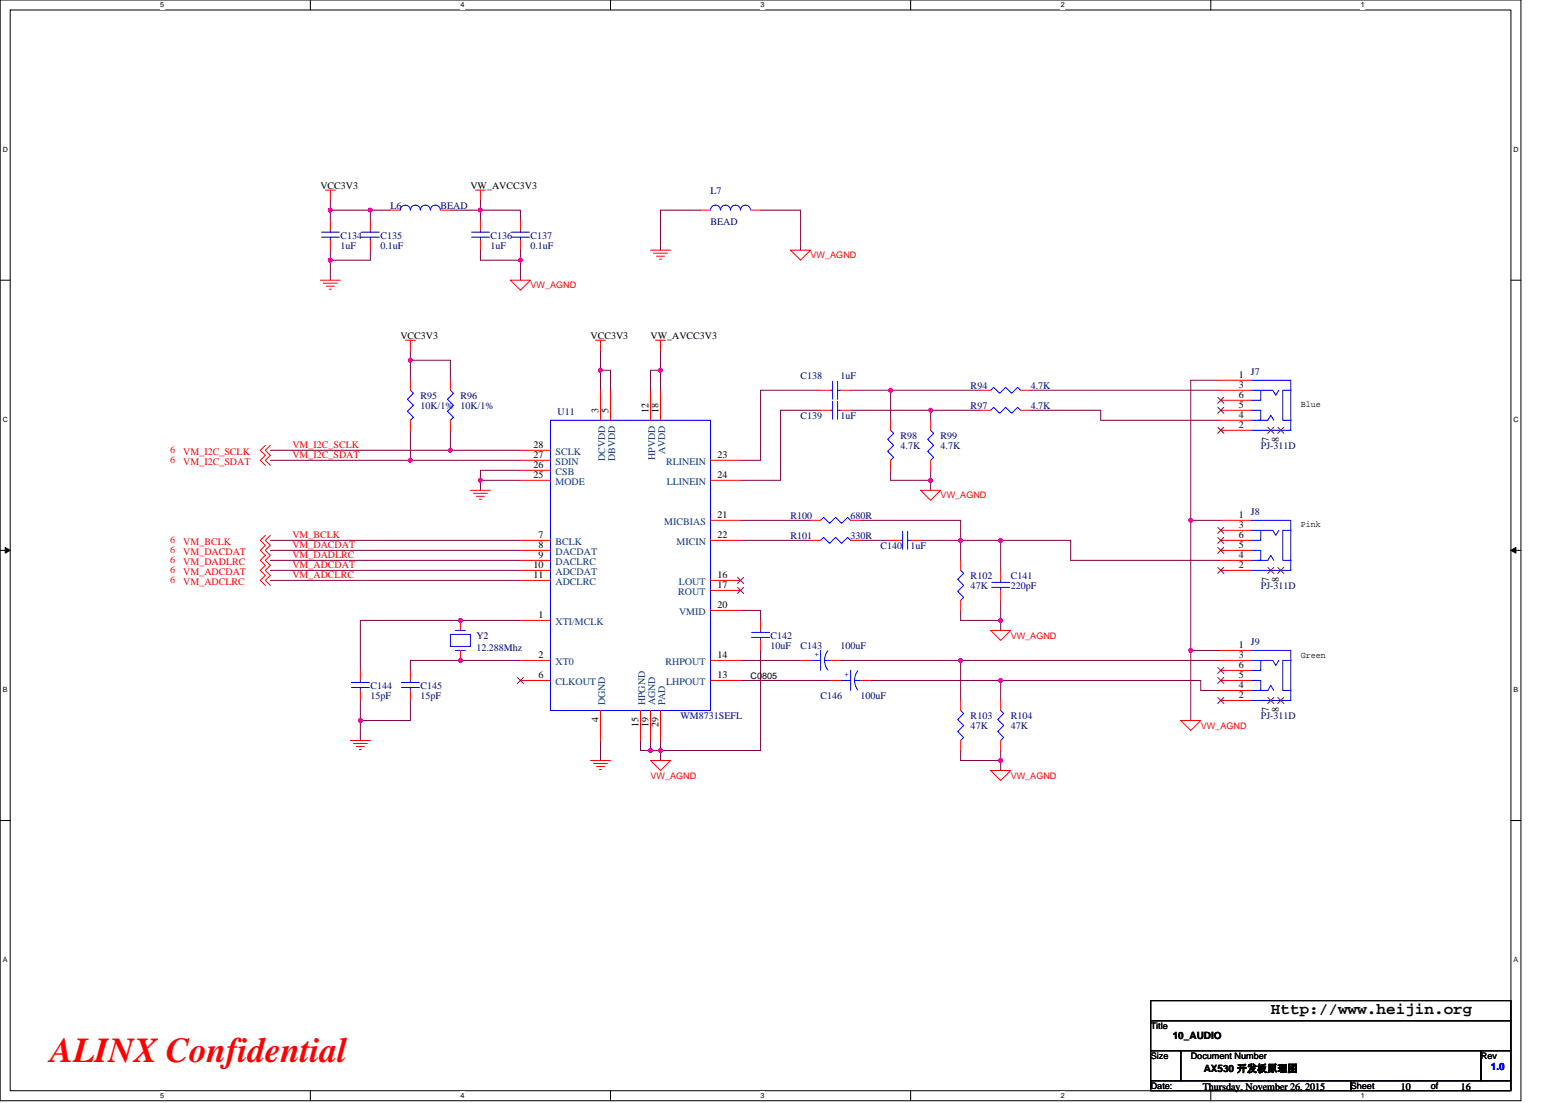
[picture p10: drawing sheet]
<svg xmlns="http://www.w3.org/2000/svg" width="297mm" height="210mm" viewBox="0 0 297 210" stroke-linecap="round" stroke-linejoin="round" font-family="sans-serif">
<path d="M0 0h289.6v209.5h-289.6zM1.9 1.9h285.8v205.7h-285.8z" fill="none" stroke="#000" stroke-width=".19"/>
<g fill="#fff">
<path d="M30.5 .2h.8v1.5h-.8z"/>
<path d="M30.5 207.8h.8v1.6h-.8z"/>
</g>
<path d="M59.1 0v1.9M59.1 207.6v1.9" fill="none" stroke="#000" stroke-width=".19"/>
<g fill="#fff">
<path d="M87.7 .2h.7v1.5h-.7z"/>
<path d="M87.7 207.8h.7v1.6h-.7z"/>
</g>
<path d="M116.2 0v1.9M116.2 207.6v1.9" fill="none" stroke="#000" stroke-width=".19"/>
<g fill="#fff">
<path d="M144.8 .2h.8v1.5h-.8z"/>
<path d="M144.8 207.8h.8v1.6h-.8z"/>
</g>
<path d="M173.4 0v1.9M173.4 207.6v1.9" fill="none" stroke="#000" stroke-width=".19"/>
<g fill="#fff">
<path d="M202 .2h.7v1.5h-.7z"/>
<path d="M202 207.8h.7v1.6h-.7z"/>
</g>
<path d="M230.5 0v1.9M230.5 207.6v1.9" fill="none" stroke="#000" stroke-width=".19"/>
<g fill="#fff">
<path d="M259.1 .2h.8v1.5h-.8z"/>
<path d="M259.1 207.8h.8v1.6h-.8z"/>
<path d="M.5 27.6h1v1.5h-1z"/>
<path d="M288.2 27.6h1v1.5h-1z"/>
<path d="M.5 79.1h1v1.5h-1z"/>
<path d="M288.2 79.1h1v1.5h-1z"/>
</g>
<path d="M0 53.3h1.9M287.7 53.3h1.9" fill="none" stroke="#000" stroke-width=".19"/>
<g fill="#fff">
<path d="M.5 130.5h.9v1.5h-.9z"/>
<path d="M288.2 130.5h.9v1.5h-.9z"/>
</g>
<path d="M0 104.8h1.9M287.7 104.8h1.9" fill="none" stroke="#000" stroke-width=".19"/>
<path d="M1 104.2l.9 .6-.9 .5zM287.7 104.8l.9-.6v1.1z" fill="#000" stroke="#000" stroke-width=".19"/>
<g fill="#fff">
<path d="M.5 181.9h.9v1.6h-.9z"/>
<path d="M288.2 181.9h.9v1.6h-.9z"/>
</g>
<path d="M0 156.2h1.9M287.7 156.2h1.9M219.1 190.5h68.6v3.8h-68.6zM219.1 194.3h68.6v5.7h-68.6zM219.1 200h5.7v5.7h-5.7zM219.1 205.7h38.1v1.9h-38.1zM224.8 200h57.2v5.7h-57.2zM257.2 205.7h30.5v1.9h-30.5zM282 200h5.7v5.7h-5.7z" fill="none" stroke="#000" stroke-width=".19"/>
<g fill="none" stroke="#800040" stroke-width=".19">
<path d="M62.9 38.1v1.9M91.5 38.1v1.9M62.9 40h7.6v1.9M62.9 47.6v1.9M62.9 40v1.9M62.9 49.5v3.8M70.5 40h3.8M70.5 47.6v1.9h-7.6M85.8 40h5.7M91.5 40v1.9M91.5 47.6v1.9h7.6M91.5 40h7.6v1.9"/>
<path d="M99.1 49.5v3.8M99.1 47.6v1.9M133.4 40h-7.6v7.6M144.8 40h7.6v7.6M78.1 68.6h7.7v3.8M78.1 68.6v3.8M78.1 66.7v1.9M114.3 70.5h1.9v3.8M114.3 66.7v3.8M114.3 70.5v3.8M125.8 66.7v3.8M125.8 70.5v3.8"/>
<path d="M125.8 70.5h-1.9v3.8M156.2 74.3h-11.4v13.3h-3.8M156.2 78.1h-7.6v13.3h-7.6M162 78.1h15.2M162 74.3h7.6M169.6 74.3h17.1M169.6 74.3v5.7M186.7 78.1h-9.5v1.9M196.3 78.1h13.3v1.9h22.8M196.3 74.3h36.1M232.4 72.4h-5.7v26.7M51.5 87.6h26.6"/>
<path d="M51.5 85.7h34.3M78.1 81.9v5.7M78.1 87.6h21M85.8 85.7h13.3M85.8 81.9v3.8M91.5 91.4v1.9M91.5 91.4h7.6M99.1 89.5h-7.6v1.9M141 99.1h13.3M163.9 99.1h19v3.8h7.6M169.6 89.5v1.9h7.6M177.2 89.5v1.9"/>
<path d="M177.2 91.4v1.9M226.7 99.1v24.7M226.7 99.1h5.7M51.5 104.8h47.6M51.5 102.9h47.6M51.5 110.5h47.6M51.5 108.6h47.6M51.5 106.7h47.6M99.1 118.1h-30.5v9.5M141 116.2h3.8v1.9M141 102.9h13.3M163.9 102.9h5.7"/>
<path d="M175.3 102.9h7.6v3.8M182.9 116.2v1.9h7.6M190.5 102.9v5.7M190.5 114.3v3.8M190.5 118.1v1.9M190.5 102.9h13.4v3.8h28.5M68.6 137.2v3.8M68.6 133.3v3.9h9.5v-3.9M99.1 125.7h-21v1.9M141 125.7h11.4M141 129.5h17.2M144.8 123.8v19.1h-19"/>
<path d="M160.1 125.7h22.8M165.8 129.5h24.7M182.9 125.7h49.5M182.9 125.7v7.6M190.5 129.5h38.1v1.9h3.8M190.5 129.5v3.8M226.7 123.8h5.7M226.7 123.8v13.4M114.3 141v3.8M122 141v1.9h1.9M123.9 142.9h1.9M123.9 141v1.9"/>
<path d="M125.8 141v1.9M125.8 142.9v1.9M182.9 142.9v1.9h7.6M190.5 142.9v1.9M190.5 144.8v1.9"/>
</g>
<g fill="#f0f" stroke="#f0f" stroke-width=".19">
<circle cx="182.9" cy="102.9" r=".38"/>
<circle cx="226.7" cy="123.8" r=".38"/>
<circle cx="226.7" cy="99" r=".38"/>
<circle cx="70.5" cy="40" r=".38"/>
<circle cx="62.9" cy="40" r=".38"/>
<circle cx="114.3" cy="70.5" r=".38"/>
<circle cx="190.5" cy="118.1" r=".38"/>
<circle cx="91.5" cy="40" r=".38"/>
<circle cx="125.8" cy="70.5" r=".38"/>
<circle cx="85.7" cy="85.7" r=".38"/>
<circle cx="78.1" cy="87.6" r=".38"/>
<circle cx="78.1" cy="68.6" r=".38"/>
<circle cx="87.7" cy="118.1" r=".38"/>
<circle cx="123.8" cy="142.9" r=".38"/>
<circle cx="87.7" cy="125.7" r=".38"/>
<circle cx="68.6" cy="137.1" r=".38"/>
<circle cx="62.9" cy="49.5" r=".38"/>
<circle cx="125.8" cy="142.9" r=".38"/>
<circle cx="182.9" cy="125.7" r=".38"/>
<circle cx="91.5" cy="91.4" r=".38"/>
<circle cx="190.5" cy="102.9" r=".38"/>
<circle cx="190.5" cy="129.5" r=".38"/>
<circle cx="169.6" cy="74.3" r=".38"/>
<circle cx="177.2" cy="78.1" r=".38"/>
<circle cx="99.1" cy="49.5" r=".38"/>
<circle cx="177.2" cy="91.4" r=".38"/>
<circle cx="190.5" cy="144.8" r=".38"/>
</g>
<g fill="none" stroke="#f00" stroke-width=".19">
<path d="M62 36.2h1.9M62.9 36.2v1.9M90.5 36.2h1.9M91.5 36.2v1.9M61 53.3h3.8M61.6 53.9h2.6M62.1 54.5h1.6M62.7 55.1h.4M62.9 41.9v1.9M62.9 45.7v1.9M70.5 41.9v1.9M70.5 45.7v1.9"/>
<path d="M74.3 40h1.9M83.9 40h1.9M91.5 41.9v1.9M91.5 45.7v1.9M97.2 53.3h3.8l-1.9 1.9zM99.1 41.9v1.9M99.1 45.7v1.9M123.9 47.6h3.8M124.4 48.2h2.7M125 48.8h1.5M125.6 49.3h.4M133.4 40h1.9"/>
<path d="M142.9 40h1.9M150.5 47.6h3.8l-1.9 1.9zM77.2 64.8h1.9M78.1 64.8v1.9M78.1 72.4v1.9M85.8 72.4v1.9M113.4 64.8h1.9M114.3 64.8v1.9M114.3 74.3v5.7M116.2 74.3v5.7M123.9 74.3v5.7M124.8 64.8h1.9"/>
<path d="M125.8 64.8v1.9M125.8 74.3v5.7M156.2 78.1h2M156.2 74.3h2M160.1 78.1h1.9M160.1 74.3h1.9M186.7 78.1h1.9M186.7 74.3h1.9M194.3 78.1h2M194.3 74.3h2M232.4 72.4h5.8M232.4 74.3h5.8"/>
<path d="M232.4 78.1h5.8M232.4 76.2h5.8M50.5 84.8l-.9 .9 .9 1-.9 .9 .9 1M51.5 84.8l-1 .9 1 1-1 .9 1 1M78.1 80v1.9M85.8 80v1.9M89.6 93.3h3.8M90.1 93.9h2.7M90.7 94.5h1.5M91.3 95.1h.4M99.1 91.4h5.7M99.1 89.5h5.7"/>
<path d="M99.1 87.6h5.7M99.1 85.7h5.7M135.3 99.1h5.7M135.3 87.6h5.7M135.3 91.4h5.7M154.3 99.1h1.9M162 99.1h1.9M169.6 80v1.9M169.6 87.6v1.9M175.3 93.3h3.8l-1.9 2zM177.2 80v1.9M177.2 87.6v1.9"/>
<path d="M232.4 80h5.8M232.4 81.9h5.8M232.4 99.1h5.8M242 81.9h.1M243.9 81.9h.1M50.5 101.9l-.9 1 .9 .9-.9 1 .9 .9-.9 1 .9 .9-.9 1 .9 .9-.9 1 .9 .9M51.5 101.9l-1 1 1 .9-1 1 1 .9-1 1 1 .9-1 1 1 .9-1 1 1 .9M87.7 118.1v1.9M99.1 118.1h5.7M99.1 102.9h5.7M99.1 104.8h5.7M99.1 106.7h5.7"/>
<path d="M99.1 108.6h5.7M99.1 110.5h5.7M135.3 110.5h5.7M135.3 112.4h5.7M135.3 116.2h5.7M135.3 102.9h5.7M144.8 118.1v1.9M154.3 102.9h1.9M162 102.9h1.9M169.6 102.9h1.9M173.4 102.9h1.9M182.9 106.7v1.9"/>
<path d="M182.9 114.3v1.9M190.5 108.6v1.9M190.5 112.4v1.9M232.4 101h5.8M232.4 104.8h5.8M232.4 102.9h5.8M232.4 106.7h5.8M232.4 108.6h5.8M242 108.6h.1M243.9 108.6h.1M68.6 127.6v1.9M68.6 131.4v2"/>
<path d="M78.1 127.6v1.9M78.1 131.4v2M87.7 123.8v1.9M99.1 125.7h5.7M99.1 129.5h5.7M114.3 135.3v5.7M122 135.3v5.7M123.9 135.3v5.7M125.8 135.3v5.7M135.3 129.5h5.7M135.3 125.7h5.7M144.8 121.9v1.9"/>
<path d="M152.4 125.7h1.9M158.2 125.7h1.9M158.2 129.5h1.9M163.9 129.5h1.9M182.9 133.3v2M188.6 120h3.8l-1.9 1.9zM190.5 133.3v2M224.8 137.2h3.8l-1.9 1.9zM232.4 123.8h5.8M232.4 125.7h5.8M232.4 129.5h5.8M232.4 127.6h5.8"/>
<path d="M232.4 131.4h5.8M232.4 133.3h5.8M242 133.3h.1M243.9 133.3h.1M66.7 141h3.8M67.3 141.5h2.7M67.9 142.1h1.5M68.4 142.7h.4M112.4 144.8h3.8M113 145.4h2.7M113.6 145.9h1.5M114.1 146.5h.4"/>
<path d="M123.9 144.8h3.8l-1.9 1.9zM182.9 141v1.9M188.6 146.7h3.8l-1.9 1.9zM190.5 141v1.9"/>
</g>
<g fill="none" stroke="#00f" stroke-width=".19">
<path d="M78.1 40a.94 .94 0 0 0-.9-.9 .94 .94 0 0 0-1 .9M80 40a.94 .94 0 0 0-.9-.9 .94 .94 0 0 0-1 .9M81.9 40a.94 .94 0 0 0-.9-.9 .94 .94 0 0 0-1 .9M83.8 40a.94 .94 0 0 0-.9-.9 .94 .94 0 0 0-.9 .9M142.9 40a.95 .95 0 0 0-1-.9 .95 .95 0 0 0-.9 .9 .95 .95 0 0 0-1-.9 .95 .95 0 0 0-.9 .9 .95 .95 0 0 0-1-.9 .95 .95 0 0 0-.9 .9 .94 .94 0 0 0-1-.9 .94 .94 0 0 0-.9 .9M61.2 45.1h3.4M61.2 44.2h3.4M62.9 43.8v.4M62.9 45.1v.6M68.8 45.1h3.4M68.8 44.2h3.4M70.5 43.8v.4"/>
<path d="M70.5 45.1v.6M89.8 45.1h3.4M89.8 44.2h3.4M91.5 43.8v.4M91.5 45.1v.6M97.4 45.1h3.4M97.4 44.2h3.4M99.1 43.8v.4M99.1 45.1v.6M78.1 74.3l.6 .6-1.1 1.1 1.1 1.2-1.1 1.1 1.1 1.1-.6 .6M85.8 74.3l.5 .6-1.1 1.1 1.1 1.2-1.1 1.1 1.1 1.1-.5 .6M158.2 78.1h.3"/>
<path d="M158.2 74.3h.3M158.5 76.4v3.4M158.5 72.6v3.4M159.5 78.1h.6M159.5 74.3h.6M159.5 76.4v3.4M159.5 72.6v3.4M188.6 78.1l.6-.6 1.1 1.2 1.2-1.2 1.1 1.2 1.2-1.2 .5 .6M188.6 74.3l.6-.6 1.1 1.2 1.2-1.2 1.1 1.2 1.2-1.2 .5 .6M238.2 72.4h7.6v1.9M238.2 78.1h1.9v1.9h-1.9M240.1 74.3v1.9h-1.9"/>
<path d="M243.5 74.3l-.6 .9-.5-.9h-4.2M244.3 74.3h1.5v5.7h-1.5zM104.8 80h30.5v55.3h-30.5zM156.2 99.1l.6-.6 1.2 1.1 1.1-1.1 1.1 1.1 1.2-1.1 .6 .6M169.6 81.9l.6 .6-1.2 1.1 1.2 1.2-1.2 1.1 1.2 1.2-.6 .5M177.2 81.9l.6 .6-1.2 1.1 1.2 1.2-1.2 1.1 1.2 1.2-.6 .5M238.2 99.1h7.6v1.9M239.5 80h1.9l.6-.9 .5 .9M245.8 80v1.9h-7.6M156.2 102.9l.6-.6 1.2 1.1 1.1-1.1 1.1 1.1 1.2-1.1 .6 .6M171.5 102.9h.4M171.9 101.2v3.4"/>
<path d="M172.8 102.9h.6M172.8 101.2v3.4M182.9 108.6l.6 .6-1.2 1.1 1.2 1.1-1.2 1.2 1.2 1.1-.6 .6M188.8 111.8h3.5M188.8 110.9h3.5M190.5 110.5v.4M190.5 111.8v.6M238.2 101h4.2l.5 .9 .6-.9M238.2 104.8h1.9v1.9h-1.9M239.5 106.7h1.9l.6-1 .5 1M240.1 101v1.9h-1.9M244.3 101h1.5v5.7h-1.5z"/>
<path d="M245.8 106.7v1.9h-7.6M66.9 130.9h3.4M66.9 129.9h3.4M68.6 129.5v.4M68.6 130.9v.5M76.4 130.9h3.5M76.4 129.9h3.5M78.1 129.5v.4M78.1 130.9v.5M85.8 120.8h3.8v2.3h-3.8zM86.7 123.8h1.9M86.7 120h1.9"/>
<path d="M143.1 121.3h3.4M143.1 120.4h3.4M144.8 120v.4M144.8 121.3v.6M154.3 125.7h1.9M156.2 123.8v3.8M157 125.7h1.2M157.6 123.9a3.1 3.1 0 0 0 0 3.7M160.1 129.5h1.9M162 127.6v3.8M162.7 129.5h1.2M163.3 127.7a3.1 3.1 0 0 0 0 3.7"/>
<path d="M182.9 135.3l.6 .5-1.2 1.2 1.2 1.1-1.2 1.2 1.2 1.1-.6 .6M190.5 135.3l.6 .5-1.1 1.2 1.1 1.1-1.1 1.2 1.1 1.1-.6 .6M238.2 123.8h7.6v1.9M238.2 125.7h4.2l.5 1 .6-1M238.2 129.5h1.9v1.9h-1.9M239.5 131.4h1.9l.6-.9 .5 .9M240.1 125.7v1.9h-1.9M244.3 125.7h1.5v5.7h-1.5zM245.8 131.4v1.9h-7.6"/>
</g>
<g fill="none" stroke="#804000" stroke-width=".19">
<path d="M231.9 77.5l1.1 1.2M231.9 75.6l1.1 1.2M233 77.5l-1.1 1.2M233 75.6l-1.1 1.2M231.9 81.3l1.1 1.2M233 81.3l-1.1 1.2M241.4 81.3l1.2 1.2M242.5 81.3l-1.1 1.2M243.3 81.3l1.2 1.2M244.5 81.3l-1.2 1.2M140.4 109.9l1.2 1.2M140.4 111.8l1.2 1.2"/>
<path d="M141.6 109.9l-1.2 1.2M141.6 111.8l-1.2 1.2M231.9 100.4l1.1 1.2M231.9 104.2l1.1 1.2M231.9 102.3l1.1 1.2M231.9 108l1.1 1.2M233 100.4l-1.1 1.2M233 104.2l-1.1 1.2M233 102.3l-1.1 1.2M233 108l-1.1 1.2M241.4 108l1.2 1.2M242.5 108l-1.1 1.2"/>
<path d="M243.3 108l1.2 1.2M244.5 108l-1.2 1.2M98.5 129l1.2 1.1M99.7 129l-1.2 1.1M231.9 129l1.1 1.1M231.9 127.1l1.1 1.1M231.9 132.8l1.1 1.1M233 129l-1.1 1.1M233 127.1l-1.1 1.1M233 132.8l-1.1 1.1M241.4 132.8l1.2 1.1M242.5 132.8l-1.1 1.1"/>
<path d="M243.3 132.8l1.2 1.1M244.5 132.8l-1.2 1.1"/>
</g>
<text font-size="6.7" fill="#f00" x="9.6" y="202.2">ALINX Confidential</text>
<text font-size="3" x="242" y="193.1">Http://www.heijin.org</text>
<g font-size="1.9">
<text x="61" y="36">VCC3V3</text>
<text x="89.6" y="36">VW_AVCC3V3</text>
<text x="76.2" y="64.6">VCC3V3</text>
<text x="112.4" y="64.6">VCC3V3</text>
<text x="123.9" y="64.6">VW_AVCC3V3</text>
<text x="235.9" y="72">1</text>
<text x="235.9" y="73.9">3</text>
<text x="235.9" y="77.7">5</text>
<text x="235.9" y="75.8">6</text>
<text x="113.9" y="78.7" transform="rotate(-90 113.9 78.7)">3</text>
<text x="115.8" y="78.7" transform="rotate(-90 115.8 78.7)">5</text>
<text x="123.5" y="78.7" transform="rotate(-90 123.5 78.7)">12</text>
<text x="125.4" y="78.7" transform="rotate(-90 125.4 78.7)">18</text>
<text x="235.9" y="79.6">4</text>
<text x="235.9" y="81.5">2</text>
<text x="101.6" y="89.1">26</text>
<text x="101.6" y="87.2">27</text>
<text x="101.6" y="85.3">28</text>
<text x="136.6" y="87.2">23</text>
<text x="241.6" y="84.2" transform="rotate(-90 241.6 84.2)">7</text>
<text x="243.5" y="84.2" transform="rotate(-90 243.5 84.2)">8</text>
<text x="101.6" y="91">25</text>
<text x="136.6" y="91">24</text>
<text x="136.6" y="98.7">21</text>
<text x="235.9" y="98.7">1</text>
<text x="235.9" y="100.6">3</text>
<text x="102.5" y="102.5">7</text>
<text x="102.5" y="104.4">8</text>
<text x="102.5" y="106.3">9</text>
<text x="136.6" y="102.5">22</text>
<text x="235.9" y="104.4">5</text>
<text x="235.9" y="102.5">6</text>
<text x="235.9" y="106.3">4</text>
<text x="101.6" y="108.2">10</text>
<text x="101.6" y="110.1">11</text>
<text x="136.6" y="112">17</text>
<text x="136.6" y="110.1">16</text>
<text x="235.9" y="108.2">2</text>
<text x="241.6" y="110.9" transform="rotate(-90 241.6 110.9)">7</text>
<text x="243.5" y="110.9" transform="rotate(-90 243.5 110.9)">8</text>
<text x="102.5" y="117.7">1</text>
<text x="136.6" y="115.8">20</text>
<text x="102.5" y="125.3">2</text>
<text x="136.6" y="125.3">14</text>
<text x="235.9" y="123.4">1</text>
<text x="235.9" y="125.3">3</text>
<text x="102.5" y="129.1">6</text>
<text x="136.6" y="129.1">13</text>
<text x="235.9" y="129.1">5</text>
<text x="235.9" y="127.2">6</text>
<text x="235.9" y="131">4</text>
<text x="113.9" y="137.5" transform="rotate(-90 113.9 137.5)">4</text>
<text x="235.9" y="132.9">2</text>
<text x="241.6" y="135.6" transform="rotate(-90 241.6 135.6)">7</text>
<text x="243.5" y="135.6" transform="rotate(-90 243.5 135.6)">8</text>
<text x="121.6" y="138.5" transform="rotate(-90 121.6 138.5)">15</text>
<text x="123.5" y="138.5" transform="rotate(-90 123.5 138.5)">19</text>
<text x="125.4" y="138.5" transform="rotate(-90 125.4 138.5)">29</text>
<text x="223.3" y="197.8">10_AUDIO</text>
<text x="229" y="207.5">Thursday, November 26, 2015</text>
<text x="229.2" y="204.1">AX530 开发板原理图</text>
<text x="266.7" y="207.5">10</text>
<text x="278.2" y="207.5">16</text>
</g>
<g font-size="1.9" fill="#000080">
<text x="74.3" y="39.8">L6</text>
<text x="83.9" y="39.8">BEAD</text>
<text x="135.3" y="37">L7</text>
<text x="64.8" y="45.5">C134</text>
<text x="64.8" y="47.4">1uF</text>
<text x="72.4" y="45.5">C135</text>
<text x="72.4" y="47.4">0.1uF</text>
<text x="93.4" y="45.5">C136</text>
<text x="93.4" y="47.4">1uF</text>
<text x="101" y="45.5">C137</text>
<text x="101" y="47.4">0.1uF</text>
<text x="135.3" y="42.9">BEAD</text>
<text x="238.2" y="71.4">J7</text>
<text x="80" y="76">R95</text>
<text x="80" y="77.9">10K/1% 10K/1%</text>
<text x="87.7" y="76">R96</text>
<text x="152.4" y="72.2">C138</text>
<text x="160.1" y="72.2">1uF</text>
<text x="184.8" y="77.9">R97</text>
<text x="184.8" y="74.1">R94</text>
<text x="196.3" y="77.9">4.7K</text>
<text x="196.3" y="74.1">4.7K</text>
<text x="106.1" y="79.1">U11</text>
<text x="152.4" y="79.8">C139</text>
<text x="160.1" y="79.8">1uF</text>
<text x="171.5" y="83.6">R98</text>
<text x="179.1" y="83.6">R99</text>
<text x="171.5" y="85.5">4.7K</text>
<text x="179.1" y="85.5">4.7K</text>
<text x="240.1" y="85.5">PJ-311D</text>
<text x="150.5" y="98.9">R100</text>
<text x="162" y="98.9">680R</text>
<text x="238.2" y="98.1">J8</text>
<text x="150.5" y="102.7">R101</text>
<text x="162" y="102.7">330R</text>
<text x="167.7" y="104.6">C140</text>
<text x="173.4" y="104.6">1uF</text>
<text x="184.8" y="110.3">R102</text>
<text x="184.8" y="112.2">47K</text>
<text x="192.4" y="110.3">C141</text>
<text x="192.4" y="112.2">220pF</text>
<text x="240.1" y="112.2">PJ-311D</text>
<text x="90.7" y="121.7">Y2</text>
<text x="90.7" y="124">12.288Mhz</text>
<text x="146.7" y="121.7">C142</text>
<text x="146.7" y="123.6">10uF</text>
<text x="152.4" y="123.6">C143</text>
<text x="160.1" y="123.6">100uF</text>
<text x="238.2" y="122.9">J9</text>
<text x="70.5" y="131.3">C144</text>
<text x="80" y="131.3">C145</text>
<text x="70.5" y="133.2">15pF</text>
<text x="80" y="133.2">15pF</text>
<text x="129.6" y="137">WM8731SEFL</text>
<text x="156.2" y="133.2">C146</text>
<text x="163.9" y="133.2">100uF</text>
<text x="184.8" y="137">R103</text>
<text x="192.4" y="137">R104</text>
<text x="240.1" y="137">PJ-311D</text>
<text x="184.8" y="138.9">47K</text>
<text x="192.4" y="138.9">47K</text>
</g>
<g font-size="1.9" fill="#f00">
<text x="32.4" y="88.2">6</text>
<text x="32.4" y="86.3">6</text>
<text x="34.9" y="88.6">VM_I2C_SDAT</text>
<text x="34.9" y="86.7">VM_I2C_SCLK</text>
<text x="55.7" y="87.2">VM_I2C_SDAT</text>
<text x="55.7" y="85.3">VM_I2C_SCLK</text>
<text x="32.4" y="103.4">6</text>
<text x="32.4" y="105.3">6</text>
<text x="32.4" y="107.3">6</text>
<text x="34.9" y="103.8">VM_BCLK</text>
<text x="34.9" y="105.7">VM_DACDAT</text>
<text x="34.9" y="107.6">VM_DADLRC</text>
<text x="55.7" y="104.4">VM_DACDAT</text>
<text x="55.7" y="102.5">VM_BCLK</text>
<text x="55.7" y="106.3">VM_DADLRC</text>
<text x="32.4" y="109.2">6</text>
<text x="32.4" y="111.1">6</text>
<text x="34.9" y="109.5">VM_ADCDAT</text>
<text x="34.9" y="111.4">VM_ADCLRC</text>
<text x="55.7" y="110.1">VM_ADCLRC</text>
<text x="55.7" y="108.2">VM_ADCDAT</text>
</g>
<g font-size="1.9" fill="#004080">
<text x="105.8" y="88.5">SDIN</text>
<text x="105.8" y="86.6">SCLK</text>
<text x="115.2" y="87.7" transform="rotate(-90 115.2 87.7)">DCVDD</text>
<text x="117.1" y="87.7" transform="rotate(-90 117.1 87.7)">DBVDD</text>
<text x="124.7" y="87.5" transform="rotate(-90 124.7 87.5)">HPVDD</text>
<text x="126.6" y="86.5" transform="rotate(-90 126.6 86.5)">AVDD</text>
<text x="126.8" y="88.5">RLINEIN</text>
<text x="105.8" y="92.3">MODE</text>
<text x="105.8" y="90.4">CSB</text>
<text x="127" y="92.3">LLINEIN</text>
<text x="126.5" y="99.9">MICBIAS</text>
<text x="105.8" y="103.7">BCLK</text>
<text x="105.8" y="105.6">DACDAT</text>
<text x="105.8" y="107.5">DACLRC</text>
<text x="128.8" y="103.7">MICIN</text>
<text x="105.8" y="109.5">ADCDAT</text>
<text x="105.8" y="111.4">ADCLRC</text>
<text x="129.2" y="113.3">ROUT</text>
<text x="129.3" y="111.4">LOUT</text>
<text x="105.8" y="119">XTI/MCLK</text>
<text x="129.3" y="117.1">VMID</text>
<text x="105.8" y="126.6">XT0</text>
<text x="105.8" y="130.4">CLKOUT</text>
<text x="126.7" y="126.6">RHPOUT</text>
<text x="126.8" y="130.4">LHPOUT</text>
<text x="115.2" y="134.3" transform="rotate(-90 115.2 134.3)">DGND</text>
<text x="122.8" y="134.3" transform="rotate(-90 122.8 134.3)">HPGND</text>
<text x="124.7" y="134.3" transform="rotate(-90 124.7 134.3)">AGND</text>
<text x="126.6" y="134.3" transform="rotate(-90 126.6 134.3)">PAD</text>
</g>
<text font-size="1.9" fill="#00f" x="283.9" y="203.7">1.0</text>
<g font-size="1.7" fill="#f00">
<text x="154.3" y="49.2">VW_AGND</text>
<text x="101" y="54.9">VW_AGND</text>
<text x="179.1" y="94.9">VW_AGND</text>
<text x="192.4" y="121.6">VW_AGND</text>
<text x="228.6" y="138.7">VW_AGND</text>
<text x="123.9" y="148.2">VW_AGND</text>
<text x="192.4" y="148.2">VW_AGND</text>
</g>
<g font-size="1.7">
<text x="247.7" y="77.6">Blue</text>
<text x="247.7" y="100.4">Pink</text>
<text x="247.7" y="125.2">Green</text>
<text x="142.9" y="129.2">C0805</text>
<text x="219.1" y="195.9">Title</text>
<text x="219.1" y="201.6">Size</text>
<text x="226.7" y="201.6">Document Number</text>
<text x="282" y="201.6">Rev</text>
<text x="219.1" y="207.3">Date:</text>
<text x="257.2" y="207.3">Sheet</text>
<text x="272.5" y="207.3">of</text>
</g>
<g font-size="1.7" fill="#00f">
<text x="156" y="125.2" transform="rotate(-90 156 125.2)">+</text>
<text x="161.7" y="129" transform="rotate(-90 161.7 129)">+</text>
</g>
<g font-size="1.4">
<text x="30.5" y="1.4">5</text>
<text x="87.7" y="1.4">4</text>
<text x="144.8" y="1.4">3</text>
<text x="202" y="1.4">2</text>
<text x="259.1" y="1.4">1</text>
<text x=".5" y="28.9">D</text>
<text x="288.2" y="28.9">D</text>
<text x=".5" y="80.3">C</text>
<text x="288.2" y="80.3">C</text>
<text x=".5" y="131.7">B</text>
<text x="288.2" y="131.7">B</text>
<text x=".5" y="183.2">A</text>
<text x="288.2" y="183.2">A</text>
<text x="30.5" y="209.1">5</text>
<text x="87.7" y="209.1">4</text>
<text x="144.8" y="209.1">3</text>
<text x="202" y="209.1">2</text>
<text x="259.1" y="209.1">1</text>
</g>
</svg>
